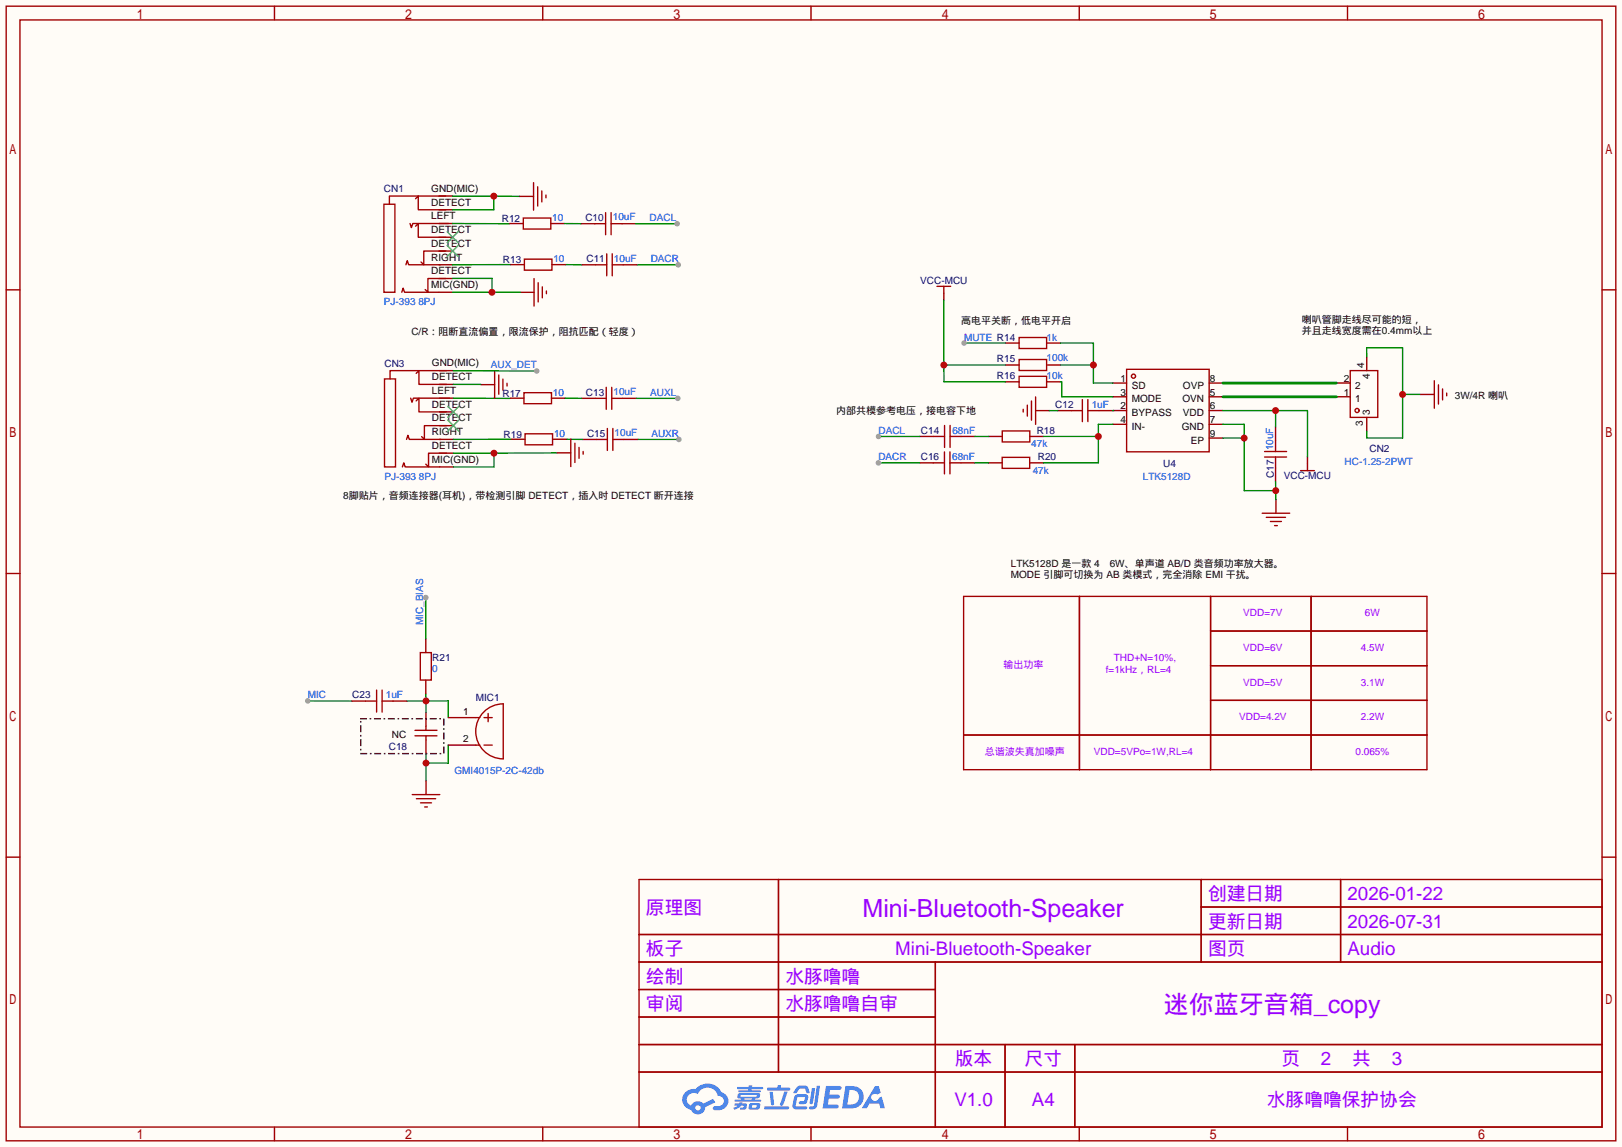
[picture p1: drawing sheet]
<svg xmlns="http://www.w3.org/2000/svg" width="299mm" height="212mm" viewBox="0 0 299 212" stroke-linecap="round" stroke-linejoin="round" font-family="sans-serif">
<path d="M0 0h299.5v211.8h-299.5z" fill="#fffcf7"/>
<g fill="none" stroke="#a10000" stroke-width=".25">
<path d="M1.1 1.1h297.2v209.6h-297.2zM3.7 3.7h292.1v204.5h-292.1zM50.7 1.1v2.6M100.2 1.1v2.6M149.7 1.1v2.6M199.3 1.1v2.6M248.8 1.1v2.6M1.1 53.5h2.6M295.8 53.5h2.5M1.1 105.9h2.6M295.8 105.9h2.5M1.1 158.3h2.6"/>
<path d="M295.8 158.3h2.5M118 162.4h177.8v45.8h-177.8zM118 172.6h177.8M118 177.7h177.8M143.7 162.4v35.6M172.7 177.7v30.5M221.8 162.4v15.3M221.8 167.5h74M247.5 162.4v15.3M118 182.8h54.7M118 192.9h177.8M118 187.8h54.7"/>
<path d="M118 198h177.8M185.6 192.9v15.3M198.4 192.9v15.3M50.7 208.2v2.5M100.2 208.2v2.5M149.7 208.2v2.5M199.3 208.2v2.5M248.8 208.2v2.5"/>
</g>
<g fill="#5487ff">
<path d="M152.5 200.6h1.6a1.34 1.34 0 0 1 1.2 .1 .37 .37 0 0 1-.3 .6h-1.7l-.2 .9h1.6a.37 .37 0 0 1 .4 .4 .37 .37 0 0 1-.4 .3h-1.7l-.2 1.1h.8a1.26 1.26 0 0 1 1.2 .2 .36 .36 0 0 1-.3 .5h-2.6z"/>
<path d="M161.5 200.6h.8l.3 1.2-.6 .3a.72 .72 0 0 0-1.1 .2 .72 .72 0 0 0 .3 1 .72 .72 0 0 0 1-.3l.1-.2 .5-.3 .6 2.2h-.8l-.3-.9h-1.8l-.5 .9h-.9z"/>
<path d="M149.9 201h.6l-.4 2.7a.31 .31 0 0 1-.3 .2 .31 .31 0 0 1-.3-.2z"/>
<path d="M150.8 200.5h.6l-.5 3.7a.97 .97 0 0 1-1.5 .5l.1-.3 .6-.1 .2-.1z"/>
<path d="M147.1 200.8l.5-.3h1.3l.3 .5 .3 .8-.1 .1h-.5l-.3-.8-.8-.1-.2 .1-.6 .8h-.5v-.2z"/>
<path d="M146.8 202.4l.4-.3h1.5a.69 .69 0 0 1 .5 .4 .69 .69 0 0 1-.1 .7 .74 .74 0 0 1-.8 .7h-.6a.27 .27 0 0 1-.2-.3 .27 .27 0 0 1 .3-.2h.6l.2-.8-1.4 .1-.3 1.6h1.9a.28 .28 0 0 1 .2 .3 .28 .28 0 0 1-.3 .3h-1.9l-.4-.3-.1-.4z"/>
<path d="M141.1 204.3h4.3a.28 .28 0 0 1 .3 .3 .28 .28 0 0 1-.3 .3h-4.2l-.1-.1z"/>
<path d="M144.8 201.6h.6l-.8 2.5a.3 .3 0 0 1-.4 .1 .3 .3 0 0 1-.2-.2z"/>
<path d="M142.1 201.6h.6l.2 2.3-.2 .3-.4-.2z"/>
<path d="M141.7 200.9h1.8l.2-.5h.5l-.1 .5h1.5a.27 .27 0 0 1 .3 .3 .27 .27 0 0 1-.3 .2h-3.8l-.2-.1z"/>
<path d="M135.7 203.8h.8v-.2h.6l-.1 .2h.8a.7 .7 0 0 1-.5 1.1h-.6v-.3l.6-.1v-.3h-.4l-.5 .4-.8 .3-.2-.3 .8-.4h-.6z"/>
<path d="M136.1 200.7h2.1l.1-.2h.6l-.1 .2h1.9l.2 .3-.2 .2h-1.9l-.1 .2h1.6l.2 .2-.2 .1h-3.9l-.1-.3h1.8v-.2h-1.9l-.1-.2z"/>
<path d="M156.1 200.6l-.6 4.1h1.4a2.14 2.14 0 0 0 2.6-2.1 2.14 2.14 0 0 0-2.7-2zM156.8 201.3a1.37 1.37 0 0 1 1.8 1.2 1.37 1.37 0 0 1-1.5 1.5h-.7z"/>
<path d="M136.3 202.1a.47 .47 0 0 0-.2 .6 .47 .47 0 0 0 .6 .2l.1 .2h-1.1l-.1 .3 4.7 .1 .2-.2-.1-.2h-1l.1-.2a.6 .6 0 0 0 .7-.2 .6 .6 0 0 0 0-.8h-3.5zM136.8 202.2h2.8l.1 .1-.1 .3h-2.8zM137.4 202.9h1.4l-.1 .2h-1.2z"/>
<path d="M138.4 203.9a.9 .9 0 0 0-.1 1 2.48 2.48 0 0 0 1.9-.1 .84 .84 0 0 0 0-1l-1.4-.1zM138.9 204.1h.7l.1 .3-.2 .2-.7-.1z"/>
<path d="M126.6 201.7a1.91 1.91 0 0 0-.5 1.9 1.91 1.91 0 0 0 1.5 1.4 1.35 1.35 0 0 0 1.5 .8 1.35 1.35 0 0 0 1.1-1.3l1.9-.9-.4-.7-1.8 .9a1.41 1.41 0 0 0-2.3 .4 1.25 1.25 0 0 1-.6-1.8 1.25 1.25 0 0 1 1.8-.4 1.97 1.97 0 0 1 2-1.1 1.97 1.97 0 0 1 1.8 1.5 .96 .96 0 0 1 1 .9 .96 .96 0 0 1-.9 1h-.6a.39 .39 0 0 0-.5 .3 .39 .39 0 0 0 .4 .4 1.87 1.87 0 0 0 1.9-.5 1.87 1.87 0 0 0 .4-2l-.7-.6-.4-.2a2.86 2.86 0 0 0-4.8-.6h-.3a2.27 2.27 0 0 0-1.5 .6zM128.4 204.6a.5 .5 0 0 1 1 0 .5 .5 0 0 1-1 0z"/>
</g>
<g fill="none" stroke="#870000" stroke-width=".25">
<path d="M185.6 63.4h2.6M185.6 67.4h2.6M185.6 70.5h2.6M193.2 63.4h2.6M193.2 67.4h2.6M193.2 70.5h2.6M205.5 70.7h2.5M205.5 78.4h2.5M205.5 75.8h2.5M205.5 73.3h2.5M223.2 70.7h2.6M223.2 78.4h2.6"/>
<path d="M223.2 75.8h2.6M223.2 73.3h2.6M223.2 80.9h2.6"/>
</g>
<g fill="none" stroke="#a10000" stroke-width=".25">
<path d="M188.2 62.3h5v2.1h-5zM188.2 66.4h5v2h-5zM188.2 69.5h5v2h-5zM208 68.2h15.2v15.2h-15.2z"/>
<circle cx="209.3" cy="69.5" r=".38"/>
</g>
<path d="M195.8 67.4h6.1M195.8 63.4h6.1v7.3h3.6" fill="none" stroke="#008700" stroke-width=".25"/>
<circle cx="201.9" cy="67.4" r=".63" fill="#c00"/>
<path d="M178 63.4h7.6" fill="none" stroke="#008700" stroke-width=".25"/>
<circle cx="178" cy="63.4" r=".51" fill="#999"/>
<path d="M174.3 54.2v1.2" fill="none" stroke="#870000" stroke-width=".25"/>
<path d="M173 52.9h2.5M174.3 52.9v1.3" fill="none" stroke="#a10000" stroke-width=".25"/>
<path d="M174.3 55.4v12M174.3 67.4v3.1h11.3M174.3 67.4h11.3" fill="none" stroke="#008700" stroke-width=".25"/>
<circle cx="174.3" cy="67.4" r=".64" fill="#c00"/>
<g fill="none" stroke="#a10000" stroke-width=".25">
<path d="M188.9 75.6v.5M189.7 74.8v2.1M190.4 74.1v3.5M191.2 73.3v5.1M197.8 75.8h2M199.8 73.8v4.1M200.9 75.8h2M200.9 73.8v4.1M249.3 68.4h5.1v8.7h-5.1z"/>
<circle cx="250.6" cy="75.8" r=".38"/>
</g>
<path d="M191.2 75.8h2.5M195.3 75.8h2.5M202.9 75.8h2.5M246.7 73.3h2.6M246.7 70.7h2.6M252.3 65.9v2.6M252.3 77.1v2.5" fill="none" stroke="#870000" stroke-width=".25"/>
<path d="M193.7 75.8h1.6M195.8 70.5h.2v2.8h9.5M205.5 75.8h.1M252.3 65.9v-1.7h6.7v16.7h-6.7v-1.3M259 72.8h3.3" fill="none" stroke="#008700" stroke-width=".25"/>
<path d="M225.8 70.7h20.9M225.8 73.3h20.9" fill="none" stroke="#008700" stroke-width=".51"/>
<circle cx="259" cy="72.8" r=".63" fill="#c00"/>
<path d="M235.5 78.8v2.6M262.3 72.8h2.5M235.5 86.4v2.6M235.6 92.2v2.6M241.4 84.4v1.3" fill="none" stroke="#870000" stroke-width=".25"/>
<g fill="none" stroke="#a10000" stroke-width=".25">
<path d="M264.8 70.3v5.1M265.6 71.1v3.5M266.3 71.8v2.1M267.1 72.6v.5M233 94.8h5.1M233.5 83.4h4M233.5 84.4h4M233.8 95.5h3.5M234.6 96.3h2M235.3 97.1h.5M235.5 81.4v2M235.5 84.4v2"/>
<path d="M240.1 86.9h2.6M241.4 85.7v1.2"/>
</g>
<path d="M225.8 75.8h15.6v8.6M235.5 75.8v3" fill="none" stroke="#008700" stroke-width=".25"/>
<circle cx="235.5" cy="75.8" r=".63" fill="#c00"/>
<path d="M225.8 78.4h3.9v12.2h5.8M225.8 80.9h3.9M235.5 89v1.6M235.5 90.6v1.7" fill="none" stroke="#008700" stroke-width=".25"/>
<g fill="#c00">
<circle cx="235.5" cy="90.6" r=".64"/>
<circle cx="229.7" cy="80.9" r=".63"/>
</g>
<path d="M174.4 78.6v4M175.4 78.6v4M185 79.6h5.1v2h-5.1zM172.3 85.5h2.1M172.4 80.6h2M174.4 83.5v4M175.4 85.5h2M175.4 83.5v4M175.4 80.6h2M185 84.5h5.1v2h-5.1z" fill="none" stroke="#a10000" stroke-width=".25"/>
<path d="M169.8 85.5h2.5M169.8 80.6h2.6M177.4 85.5h2.6M177.4 80.6h2.6M182.5 85.5h2.5M182.5 80.6h2.5M190.1 85.5h2.5M190.1 80.6h2.6" fill="none" stroke="#870000" stroke-width=".25"/>
<path d="M162.2 80.6h7.6M180 85.5h2.5M180 80.6h2.5" fill="none" stroke="#008700" stroke-width=".25"/>
<circle cx="162.2" cy="80.6" r=".51" fill="#999"/>
<path d="M162.2 85.5h7.6" fill="none" stroke="#008700" stroke-width=".25"/>
<circle cx="162.2" cy="85.5" r=".51" fill="#999"/>
<path d="M76.6 135.9h4.1M76.6 134.9h4.1M78.6 134.1v.8M78.6 135.9v.8" fill="none" stroke="#a10000" stroke-width=".25"/>
<path d="M78.6 131.6v2.5M78.6 136.7v2.5" fill="none" stroke="#870000" stroke-width=".25"/>
<path d="M56.8 129.5h8.2" fill="none" stroke="#008700" stroke-width=".25"/>
<circle cx="56.8" cy="129.5" r=".51" fill="#999"/>
<path d="M78.6 128.1v1.4M78.6 129.5h4.2v3M78.6 129.5v2.1M78.6 129.5h-3.5" fill="none" stroke="#008700" stroke-width=".25"/>
<circle cx="78.6" cy="129.5" r=".63" fill="#c00"/>
<path d="M78.6 139.2v1.7M82.8 137.6v3.3h-4.2M78.6 140.9l.1 3.3" fill="none" stroke="#008700" stroke-width=".25"/>
<circle cx="78.6" cy="140.9" r=".63" fill="#c00"/>
<path d="M205.5 78.4h-2.7v7.1h-10.2M192.7 80.6h10.1" fill="none" stroke="#008700" stroke-width=".25"/>
<circle cx="202.8" cy="80.6" r=".63" fill="#c00"/>
<g fill="none" stroke="#870000" stroke-width=".25">
<path d="M81.2 68.5h2.5M81.2 73.5h2.5M81.2 71h2.5M81.2 78.6h2.5M81.2 76.1h2.5M88.8 71h2.5M81.2 86.2h2.5M81.2 81.2h2.5M81.2 83.7h2.5M65 129.5h2.5M72.6 129.5h2.5M82.8 132.5h5"/>
<path d="M82.8 137.6h5"/>
</g>
<g fill="none" stroke="#a10000" stroke-width=".25">
<path d="M71 70h2v16.2h-2zM75.8 73.5l.3 .8 .2-.8h6.6M76.8 69l.5-.5v2.5h5.1M76.8 74l.5-.5v2.6h5.1M82.4 78.6h-4v2.6l-.5-.6M82.4 68.5h-10.4v1.5M91.3 68.5v5.1M92.1 69.3v3.5M92.8 70v2.1M93.6 70.8v.5M74.3 86.2l.2-.7 .3 .7h6.4M75.1 81.2l.2-.8 .3 .8h5.8"/>
<path d="M82.4 83.7h-3.3v2.5l-.5-.5M67.5 129.5h2M69.5 127.4v4.1M70.5 129.5h2.1M70.5 127.4v4.1M87.8 137.6h.8M87.8 132.5h.8M89 131.8a5.1 5.1 0 0 1 3.9-1.8v10.2a5.1 5.1 0 0 1-4.6-3 5.1 5.1 0 0 1 .7-5.4zM89.4 137.6h1.5M89.4 132.5h1.5M90.1 131.8v1.5"/>
</g>
<path d="M82.7 77.6l2 2M82.7 75.1l2 2M84.7 77.6l-2 2M84.7 75.1l-2 2" fill="none" stroke="#3c3" stroke-width=".25"/>
<path d="M83.7 73.5l10.5 .1M94.4 81.1l-10.7 .1M117.7 81.2h7.6" fill="none" stroke="#008700" stroke-width=".25"/>
<circle cx="125.3" cy="81.2" r=".51" fill="#999"/>
<path d="M96.7 72.5h5.1v2.1h-5.1zM109.9 73.6h2M111.9 71.5v4.1M112.1 79.1v4.1M112.9 71.5v4.1M112.9 73.6h2.1M113.2 79.1v4.1M96.9 80.1h5.1v2h-5.1zM110.1 81.2h2M113.2 81.2h2" fill="none" stroke="#a10000" stroke-width=".25"/>
<path d="M94.2 73.5h2.5M101.8 73.5h2.6M107.4 73.6h2.5M115 73.6h2.5M94.4 81.1h2.5M102 81.1h2.6M107.6 81.2h2.5M115.2 81.2h2.5" fill="none" stroke="#870000" stroke-width=".25"/>
<path d="M104.4 73.5l3 .1M117.5 73.6h7.6M104.6 81.1l3 .1" fill="none" stroke="#008700" stroke-width=".25"/>
<circle cx="125.1" cy="73.6" r=".51" fill="#999"/>
<g fill="none" stroke="#a10000" stroke-width=".25">
<path d="M70.9 37.7h2v16.3h-2zM76.7 36.7l.5-.5v2.5h5.1M82.3 36.2h-10.4v1.5M74.2 54l.2-.8 .3 .8h6.3M74.9 48.9l.3-.8 .2 .8h5.9M75.7 41.3l.3 .7 .2-.7h6.6M76.7 41.8l.5-.5v2.5h5.1M82.3 46.4h-4.1v2.5l-.5-.5M82.3 51.4h-3.3v2.6l-.5-.5M98.6 51.4v5.1M99.4 52.2v3.6M100.1 53v2"/>
<path d="M100.9 53.7v.5"/>
</g>
<path d="M81 36.2h2.6M81 38.7h2.6M81 54h2.6M81 48.9h2.6M81 41.3h2.6M81 51.4h2.6M81 46.4h2.6M81 43.8h2.6M96.1 54h2.5" fill="none" stroke="#870000" stroke-width=".25"/>
<path d="M82.6 45.3l2 2.1M82.6 42.8l2 2M84.6 45.3l-2 2.1M84.6 42.8l-2 2" fill="none" stroke="#3c3" stroke-width=".25"/>
<path d="M83.6 36.2h7.6M91.2 36.2v2.5h-7.6M91.2 36.2l4.8 .1M83.6 41.3h10.5M94.3 48.9h-10.7" fill="none" stroke="#008700" stroke-width=".25"/>
<circle cx="91.2" cy="36.2" r=".64" fill="#c00"/>
<path d="M96 36.3h2.5" fill="none" stroke="#870000" stroke-width=".25"/>
<path d="M98.5 33.7v5.1M99.3 34.5v3.6M100 35.3v2M100.8 36v.5" fill="none" stroke="#a10000" stroke-width=".25"/>
<path d="M83.6 51.4h7.2v2.6M83.6 54h12.5" fill="none" stroke="#008700" stroke-width=".25"/>
<circle cx="90.8" cy="54" r=".63" fill="#c00"/>
<path d="M117.6 48.9h7.6" fill="none" stroke="#008700" stroke-width=".25"/>
<circle cx="125.2" cy="48.9" r=".51" fill="#999"/>
<path d="M104.2 41.3h3M104.4 48.9h3M117.4 41.3h7.6" fill="none" stroke="#008700" stroke-width=".25"/>
<path d="M111.8 39.3v4M112.8 39.3v4M96.6 40.3h5.1v2h-5.1zM96.8 47.9h5.1v2h-5.1zM109.8 41.3h2M110 48.9h2M112 46.9v4M112.8 41.3h2.1M113 46.9v4M113 48.9h2.1" fill="none" stroke="#a10000" stroke-width=".25"/>
<path d="M94.1 41.3h2.5M94.3 48.9h2.5M101.7 41.3h2.5M101.9 48.9h2.5M107.2 41.3h2.6M107.4 48.9h2.6M114.9 41.3h2.5M115.1 48.9h2.5" fill="none" stroke="#870000" stroke-width=".25"/>
<circle cx="125" cy="41.3" r=".51" fill="#999"/>
<path d="M83.7 83.7h7.5M91.2 83.7v2.5h-7.5M102.8 83.6l-11.6 .1" fill="none" stroke="#008700" stroke-width=".25"/>
<circle cx="91.2" cy="83.7" r=".64" fill="#c00"/>
<path d="M105.4 81.1v5.1M106.1 81.9v3.5M106.9 82.6v2M107.7 83.4v.5M177.9 110.1h85.6v32.1h-85.6zM199.3 110.1v32.1M223.5 110.1v32.1M223.5 116.5h40M242.1 110.1v32.1M177.9 135.7h85.6M223.5 122.9h40M223.5 129.3h40" fill="none" stroke="#a10000" stroke-width=".25"/>
<path d="M102.8 83.6h2.6" fill="none" stroke="#870000" stroke-width=".25"/>
<path d="M83.7 68.5h15.4" fill="none" stroke="#008700" stroke-width=".25"/>
<circle cx="99.1" cy="68.5" r=".51" fill="#999"/>
<path d="M83.7 71h5M78.6 110.4v7.6" fill="none" stroke="#008700" stroke-width=".25"/>
<path d="M66.6 132.7h15.3v6.5h-15.3z" fill="none" stroke="#000" stroke-width=".25" stroke-dasharray="1 .8 0 .8"/>
<path d="M78.6 118v2.5M78.6 125.6v2.5M78.7 144.2v2.5" fill="none" stroke="#870000" stroke-width=".25"/>
<path d="M77.6 120.5h2v5.1h-2zM76.1 146.7h5.1M76.9 147.5h3.5M77.6 148.3h2.1M78.4 149h.5" fill="none" stroke="#a10000" stroke-width=".25"/>
<circle cx="78.6" cy="110.4" r=".51" fill="#999"/>
<g font-size="4.6" fill="#90f">
<text x="159.3" y="169.4">Mini-Bluetooth-Speaker</text>
<text x="214.9" y="187.1">迷你蓝牙音箱_copy</text>
</g>
<g font-size="3.5" fill="#90f">
<text x="223" y="166.2">创建日期</text>
<text x="248.8" y="166.2">2026-01-22</text>
<text x="119.3" y="168.8">原理图</text>
<text x="223" y="171.3">更新日期</text>
<text x="248.8" y="171.3">2026-07-31</text>
<text x="119.3" y="176.4">板子</text>
<text x="165.3" y="176.4">Mini-Bluetooth-Speaker</text>
<text x="223" y="176.4">图页</text>
<text x="248.8" y="176.4">Audio</text>
<text x="119.3" y="181.5">绘制</text>
<text x="145" y="181.5">水豚噜噜</text>
<text x="119.3" y="186.6">审阅</text>
<text x="145" y="186.6">水豚噜噜自审</text>
<text x="176.3" y="196.7">版本</text>
<text x="189.2" y="196.7">尺寸</text>
<text x="236.6" y="196.7">页</text>
<text x="243.9" y="196.7">2</text>
<text x="249.7" y="196.7">共</text>
<text x="257" y="196.7">3</text>
<text x="176.2" y="204.3">V1.0</text>
<text x="190.5" y="204.3">A4</text>
<text x="233.9" y="204.3">水豚噜噜保护协会</text>
</g>
<g font-size="1.8" fill="#000080">
<text x="70.9" y="35.5">CN1</text>
<text x="92.7" y="41.1">R12</text>
<text x="108.1" y="40.8">C10</text>
<text x="92.9" y="48.7">R13</text>
<text x="108.3" y="48.4">C11</text>
<text x="169.9" y="52.4">VCC-MCU</text>
<text x="71" y="67.7">CN3</text>
<text x="184.1" y="66.9">R15</text>
<text x="184.1" y="69.9">R16</text>
<text x="92.8" y="73.3">R17</text>
<text x="108.2" y="73.1">C13</text>
<text x="194.8" y="75.3">C12</text>
<text x="93" y="80.9">R19</text>
<text x="108.4" y="80.7">C15</text>
<text x="170" y="80.1">C14</text>
<text x="191.4" y="80.2">R18</text>
<text x="252.9" y="83.5">CN2</text>
<text x="170" y="85">C16</text>
<text x="191.6" y="85">R20</text>
<text x="214.7" y="86.3">U4</text>
<text x="235.2" y="88.3" transform="rotate(-90 235.2 88.3)">C17</text>
<text x="237" y="88.5">VCC-MCU</text>
<text x="79.8" y="122.1">R21</text>
<text x="65" y="128.9">C23</text>
<text x="87.8" y="129.5">MIC1</text>
<text x="71.8" y="138.6">C18</text>
</g>
<g font-size="1.8">
<text x="79.6" y="35.4">GND(MIC)</text>
<text x="79.6" y="40.5">LEFT</text>
<text x="79.6" y="38">DETECT</text>
<text x="79.6" y="45.6">DETECT</text>
<text x="79.6" y="43">DETECT</text>
<text x="79.6" y="53.2">MIC(GND)</text>
<text x="79.6" y="48.1">RIGHT</text>
<text x="79.6" y="50.7">DETECT</text>
<text x="177.5" y="59.9">高电平关断，低电平开启</text>
<text x="240.4" y="59.7">喇叭管脚走线尽可能的短，</text>
<text x="76" y="61.9">C/R：阻断直流偏置，限流保护，阻抗匹配（轻度）</text>
<text x="240.4" y="61.7">并且走线宽度需在0.4mm以上</text>
<text x="79.7" y="67.7">GND(MIC)</text>
<text x="79.7" y="70.2">DETECT</text>
<text x="206.8" y="70.5">1</text>
<text x="208.9" y="71.8">SD</text>
<text x="218.4" y="71.8">OVP</text>
<text x="223.4" y="70.5">8</text>
<text x="248.1" y="70.5">2</text>
<text x="250.2" y="71.8">2</text>
<text x="251.9" y="67.9" transform="rotate(-90 251.9 67.9)">4</text>
<text x="252.9" y="70" transform="rotate(-90 252.9 70)">4</text>
<text x="79.7" y="72.8">LEFT</text>
<text x="79.7" y="77.8">DETECT</text>
<text x="79.7" y="75.3">DETECT</text>
<text x="154.4" y="76.4">内部共模参考电压，接电容下地</text>
<text x="206.8" y="73.1">3</text>
<text x="206.8" y="75.6">2</text>
<text x="208.9" y="74.3">MODE</text>
<text x="208.9" y="76.9">BYPASS</text>
<text x="218.3" y="74.3">OVN</text>
<text x="218.4" y="76.9">VDD</text>
<text x="223.4" y="75.6">6</text>
<text x="223.4" y="73.1">5</text>
<text x="248.1" y="73">1</text>
<text x="250.2" y="74.3">1</text>
<text x="252.9" y="76.6" transform="rotate(-90 252.9 76.6)">3</text>
<text x="268.6" y="73.8">3W/4R 喇叭</text>
<text x="79.7" y="80.4">RIGHT</text>
<text x="79.7" y="82.9">DETECT</text>
<text x="206.8" y="78.1">4</text>
<text x="208.9" y="79.4">IN-</text>
<text x="218.2" y="79.4">GND</text>
<text x="219.8" y="81.9">EP</text>
<text x="223.4" y="80.7">9</text>
<text x="223.4" y="78.1">7</text>
<text x="251.6" y="78.7" transform="rotate(-90 251.6 78.7)">3</text>
<text x="79.7" y="85.5">MIC(GND)</text>
<text x="63.4" y="92.1">8脚贴片，音频连接器(耳机)，带检测引脚 DETECT，插入时 DETECT 断开连接</text>
<text x="186.6" y="104.6">LTK5128D 是一款 4</text>
<text x="186.6" y="106.7">MODE 引脚可切换为 AB 类模式，完全消除 EMI 干扰。</text>
<text x="204.9" y="104.6">6W、单声道 AB/D 类音频功率放大器。</text>
<text x="72.4" y="136.2">NC</text>
<text x="85.5" y="132">1</text>
<text x="85.5" y="137.1">2</text>
</g>
<g font-size="1.8" fill="#00f">
<text x="102" y="40.8">10</text>
<text x="113.1" y="40.7">10uF</text>
<text x="119.9" y="40.9">DACL</text>
<text x="102.2" y="48.4">10</text>
<text x="113.4" y="48.3">10uF</text>
<text x="120.1" y="48.4">DACR</text>
<text x="70.9" y="56.3">PJ-393 8PJ</text>
<text x="178" y="62.9">MUTE R14</text>
<text x="193.2" y="62.9">1k</text>
<text x="90.6" y="68">AUX_DET</text>
<text x="193.2" y="66.7">100k</text>
<text x="193.2" y="70">10k</text>
<text x="102.1" y="73.1">10</text>
<text x="113.3" y="73">10uF</text>
<text x="120.1" y="73.1">AUXL</text>
<text x="201.6" y="75.3">1uF</text>
<text x="102.3" y="80.7">10</text>
<text x="113.5" y="80.6">10uF</text>
<text x="120.3" y="80.7">AUXR</text>
<text x="162.2" y="80.1">DACL</text>
<text x="175.8" y="80.1">68nF</text>
<text x="190.4" y="82.6">47k</text>
<text x="235" y="83.2" transform="rotate(-90 235 83.2)">10uF</text>
<text x="71" y="88.6">PJ-393 8PJ</text>
<text x="162.2" y="85">DACR</text>
<text x="175.8" y="85">68nF</text>
<text x="190.7" y="87.5">47k</text>
<text x="211" y="88.6">LTK5128D</text>
<text x="248.2" y="85.8">HC-1.25-2PWT</text>
<text x="78.2" y="115.4" transform="rotate(-90 78.2 115.4)">MIC_BIAS</text>
<text x="79.8" y="124.2">0</text>
<text x="56.8" y="129">MIC</text>
<text x="71.2" y="128.9">1uF</text>
<text x="83.9" y="142.9">GMI4015P-2C-42db</text>
</g>
<g font-size="1.8" fill="#90f">
<text x="229.5" y="113.8">VDD=7V</text>
<text x="252" y="113.8">6W</text>
<text x="185.3" y="123.4">输出功率</text>
<text x="204.2" y="124.2">f=1kHz，RL=4</text>
<text x="205.7" y="122">THD+N=10%,</text>
<text x="229.5" y="120.2">VDD=6V</text>
<text x="251.2" y="120.2">4.5W</text>
<text x="229.5" y="126.6">VDD=5V</text>
<text x="251.2" y="126.6">3.1W</text>
<text x="228.8" y="133">VDD=4.2V</text>
<text x="251.2" y="133">2.2W</text>
<text x="181.8" y="139.4">总谐波失真加噪声</text>
<text x="201.9" y="139.4">VDD=5VPo=1W,RL=4</text>
<text x="250.3" y="139.4">0.065%</text>
</g>
</svg>
